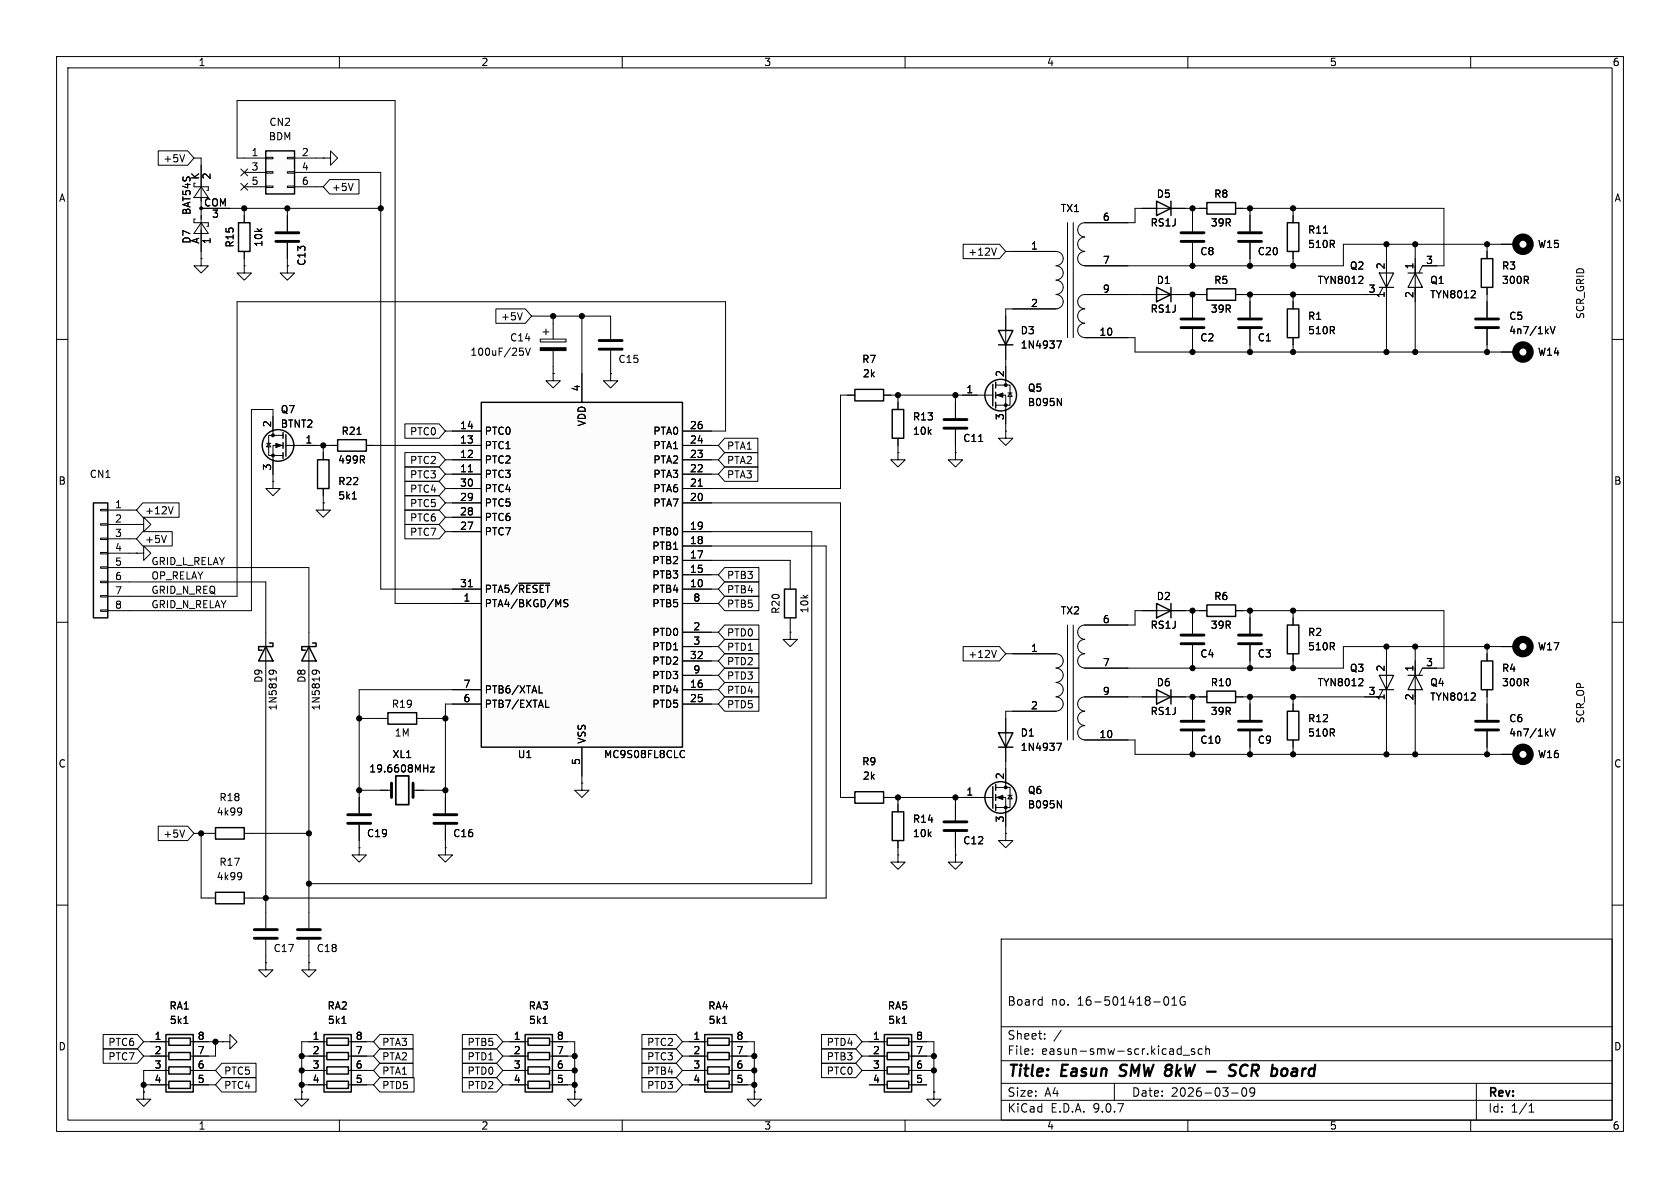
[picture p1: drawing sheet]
<svg xmlns="http://www.w3.org/2000/svg" width="297mm" height="210mm" viewBox="0 0 297 210" stroke-linecap="round" stroke-linejoin="round" font-family="sans-serif">
<g fill="none" stroke="#000" stroke-width=".18">
<path d="M10 10h277v190h-277zM12 12h273v186h-273zM60 10v2M110 10v2M160 10v2M210 10v2M260 10v2M10 60h2M47.1 78.4h.8M47.5 78.4l.4 .6h-.8zM48.3 73.7v3.3M50 77h-2.5v3.5h2.5"/>
<path d="M50 78.7h-1.7v5.1M50.5 78.7h5.4M285 60h2M10 110h2M285 110h2M10 160h2M177 166h108v32h-108zM184.1 176.7l.1 .1M184.2 176.2v1.5M184.2 177.6l-.1 .1M205.9 176.3l.2-.1a.81 .81 0 0 1 .6 .6 .81 .81 0 0 1-.3 .8l-.2 .1a.81 .81 0 0 1-.3-1.4zM207.2 177.7h.8"/>
<path d="M207.2 176.6l.4-.4v1.5M209.5 176.3a.74 .74 0 0 0-.9 .5 .74 .74 0 0 0 .5 .9l.4-.1v-.5h-.3M285 160h2M60 198v2M110 198v2M160 198v2M177 194.5h108M177 191.5h108M177 187.5h108M177 181.5h108M182.5 186.3v.1M182.5 185.5v.1"/>
<path d="M184.7 183.6v.1M184.7 182.8v.1M187.6 182.1l-1.3 2M197 191.5v3M208.7 185.4l.1 .1M208.8 184.9v1.5M208.8 186.3l-.1 .1M209.2 186.5h1.1M210 198v2M211.2 185.5l-.4-.1-.2 .2 .1 .2 .5 .2v.3h-.6M212.5 185.5l-.4-.1-.3 .3v.4l.2 .2h.5M213.2 185.5l.2-.1 .3 .1 .1 .9"/>
<path d="M213.2 184.9v1.5M217.7 193.2h1.2M219.7 192.4l.2-.1a.81 .81 0 0 1 .6 .6 .81 .81 0 0 1-.3 .8l-.2 .1a.81 .81 0 0 1-.3-1.4zM221.8 192.9l-.3 .3h-.3l-.2-.3 .1-.5 .4-.1 .2 .1a.99 .99 0 0 1-.3 1.4h-.3M260 198v2M261 191.5v6.5M270.3 196.6h.9M270.3 195.5l.4-.4v1.5"/>
</g>
<path d="M197.9 190.1l.3 .1M198.2 188.4l-.1 .2v.4M213.4 189.4h1.5M217.7 189.2l.4 .1a.49 .49 0 0 1 .3 .5 .49 .49 0 0 1-.4 .4h-.5M218.6 188.3a.85 .85 0 0 0-1.1 .1l-.1 .4 .1 .2M220 188.2a1.2 1.2 0 0 0-.5 1.9l.5 .1M227.5 189.1v.7" fill="none" stroke="#000" stroke-width=".4"/>
<g fill="none" stroke="#000" stroke-width=".25">
<path d="M50 76.5v1M50 78.2v1M50.5 76.8v3.8M50 80v1"/>
<circle cx="49.1" cy="78.7" r="2.79"/>
</g>
<g fill="#000" stroke="#000" stroke-width=".18">
<path d="M48.8 78.4l1 .3-1 .4z"/>
<circle cx="48.3" cy="77" r=".25"/>
<circle cx="48.3" cy="80.5" r=".25"/>
</g>
<path d="M85.1 71.1h35.5v61h-35.5z" fill="#fcfcfc"/>
<g fill="none" stroke="#000" stroke-width=".25">
<path d="M85.1 71.1h35.5v61h-35.5zM213.4 106.9h5v2.1h-5zM227.6 110.5h2v5.1h-2zM175.5 139.1v3.8M176 138.7v1M213.4 122.2h5v2h-5zM176 140.5v1M176 142.2v1.1"/>
<circle cx="176.9" cy="141" r="2.79"/>
</g>
<g fill="none" stroke="#000" stroke-width=".18">
<path d="M240.8 48.9l.1 .2v.3l-.7 .7h.7M244.5 50.8l-.7 1.3h-2.5M245.1 45.7v7.6M262.9 53.3v2.8M262.9 58.2v2.8M274.1 57.7l.4 1.3 .4-1.3M80 76.2h5.1M80 78.7h5.1M97.8 66v1.3h1.3l-1.3 1.3-1.3-1.3h1.3M97.8 66h.1M102.9 66v5.1M107.9 66v1.3h1.3l-1.3 1.3-1.2-1.3h1.2"/>
<path d="M107.9 66h.1M120.6 76.2h5.1M120.6 78.7h5.1M265.4 62.2h2.6M48.3 85.1v1.3h1.2l-1.2 1.2-1.3-1.2h1.3M48.3 85.1h.1M80 81.3h5.1M80 83.8h5.1M80 86.4h5.1M80 88.9h5.1M80 91.4h5.1M80 94h5.1"/>
<path d="M82.8 83.4h.7M120.6 81.3h5.1M120.6 83.8h5.1M120.6 86.4h5.1M120.6 88.9h5.1M120.6 94h5.1M120.6 96.5h5.1M120.6 99.1h5.1M123.4 85.9h.8M80 104.1h5.1M80 106.7h5.1M82.8 103.7h.7"/>
<path d="M91.7 103.1h5.5M100.4 106.1l-.5-.1-.2 .1v.4l.6 .2 .1 .3-.2 .3-.5-.1M120.6 104.1h5.1M120.6 106.7h5.1M120.6 101.6h5.1M120.6 111.8h5.1M120.6 114.3h5.1M120.6 116.8h5.1M120.6 119.4h5.1M212.1 108h1.3M218.4 108h1.3M221 109.2v2.8"/>
<path d="M221 114v2.8M228.6 109.2v1.3M228.6 115.6v1.2M80 121.9h5.1M80 124.5h5.1M95.3 122.5h.6M96.5 125h.6M102.9 132.1v5.1M120.6 132.7l.4 .1M120.6 121.9h5.1M120.6 124.5h5.1M121 133.8l-.4 .1"/>
<path d="M176 139.2h2.6v3.5h-2.6M177.8 135.9v3.3M212.1 123.2h1.3M218.4 123.2h1.3M221 124.5v2.8M221 129.3v2.8M170.2 141h5.3M176 141h1.8v5.1M177.8 147.3v1.3h1.3l-1.3 1.3-1.3-1.3h1.3M177.8 147.3h.1M178.2 140.6h.7M178.6 140.6l.3 .6h-.7z"/>
<path d="M186.9 141.5l.7 1.3v-1.3M54.6 161.3v2.8M54.6 166.1v2.8"/>
</g>
<path d="M260.9 56.4h4M260.9 57.9h4M218.9 112.3h4.1M218.9 113.8h4.1M218.9 127.5h4.1M218.9 129h4.1M52.6 164.3h4M52.6 165.9h4" fill="none" stroke="#000" stroke-width=".51"/>
<circle cx="269.2" cy="62.2" r="1.27" fill="none" stroke="#000" stroke-width="1.3"/>
<path d="M243.8 48.3h2.6l-1.3 2.5zM243.8 50.8h2.6" fill="none" stroke="#000" stroke-width=".2"/>
<g fill="#000" stroke="#000" stroke-width=".18">
<path d="M176.3 141l1-.4v.8z"/>
<circle cx="177.8" cy="139.2" r=".25"/>
<circle cx="177.8" cy="142.7" r=".25"/>
</g>
<path d="M29.3 182.9h4.9v10.1h-4.9z" fill="#fcfcfc"/>
<g fill="none" stroke="#000" stroke-width=".25">
<path d="M204.5 35.6l2.5 1.2-2.5 1.3zM207 35.6v2.5M176.5 58.4h2.6l-1.3 2.6zM204.5 50.8l2.5 1.3-2.5 1.2zM207 50.8v2.5M261.9 45.7h2v5.1h-2zM151.1 68.8h5.1v2.1h-5.1zM157.7 72.4h2.1v5.1h-2.1zM175.5 67.9v3.9M176 67.6v1M176 69.3v1.1M176 71.1v1"/>
<path d="M176.5 61h2.6M47 114.3l1.3 2.5h-2.6zM47.6 113.7h.7v.6h-2.6v.6h.7M54.6 114.3l1.3 2.5h-2.6zM55.2 113.7h.7v.6h-2.6v.6h.7M261.9 116.8h2v5.1h-2zM29.3 182.9h4.9v10.1h-4.9zM29.8 183.5h3.9v1.3h-3.9zM29.8 186.1h3.9v1.2h-3.9zM29.8 188.6h3.9v1.3h-3.9zM29.8 191.1h3.9v1.3h-3.9z"/>
<circle cx="176.9" cy="69.8" r="2.79"/>
</g>
<g fill="none" stroke="#000" stroke-width=".18">
<path d="M188.7 39.4v20.3M189.7 39.4v20.3M199.4 39.4h-7.6a1.25 1.25 0 0 0-1.3 1.2 1.25 1.25 0 0 0 1.3 1.3 1.27 1.27 0 0 0-1.3 1.3 1.27 1.27 0 0 0 1.3 1.2M201.9 36.8h7.6M210.8 38.1v2.8M177.8 55.9v7.6M179.1 44.5h7.6a1.26 1.26 0 0 1 1.3 1.2 1.26 1.26 0 0 1-1.3 1.3 1.27 1.27 0 0 1 1.3 1.2 1.27 1.27 0 0 1-1.3 1.3M179.1 54.6h7.6M186.7 49.5a1.26 1.26 0 0 1 1.3 1.3 1.26 1.26 0 0 1-1.3 1.3 1.27 1.27 0 0 1 1.3 1.2 1.27 1.27 0 0 1-1.3 1.3M191.8 44.5a1.25 1.25 0 0 0-1.3 1.2 1.25 1.25 0 0 0 1.3 1.3h7.6M191.8 54.6a1.25 1.25 0 0 0-1.3 1.3 1.25 1.25 0 0 0 1.3 1.2 1.27 1.27 0 0 0-1.3 1.3 1.27 1.27 0 0 0 1.3 1.3M191.8 59.7h7.6"/>
<path d="M199.4 52.1h-7.6a1.25 1.25 0 0 0-1.3 1.2 1.25 1.25 0 0 0 1.3 1.3M201.9 52.1h7.6M210.8 42.9v2.8M210.8 53.3v2.8M210.8 58.2v2.8M250.2 45.7v7.6M254 47h-2.5l-.7 1.3M260.7 51.4l.1 .2v.3l-.8 .7h.8M262.9 44.5v1.2M262.9 50.8v1.3M265.4 43.2h2.6M149.9 69.9h1.2"/>
<path d="M156.2 69.9h1.3M158.7 71.1v1.3M158.7 77.5v1.2M168.9 71.1v2.8M168.9 75.9v2.8M170.2 69.9h5.3M173 78h.7M176 68.1h2.6v3.5h-2.6M176 69.9h1.8v5M177.8 76.2v1.3h1.3l-1.3 1.2-1.3-1.2h1.3M177.8 76.2h.1M177.8 64.8v3.3"/>
<path d="M178.2 69.5h.7M178.6 69.5l.3 .6h-.7zM186.8 60.3h.8l-.5 1.2M186.9 70.4l.7 1.3v-1.3M24.1 97.8h1.3v-1.3l1.3 1.3-1.3 1.3v-1.3M24.1 97.8h.1M158.7 80v1.3h1.3l-1.3 1.3-1.2-1.3h1.2M158.7 80h.1M168.9 80v1.3h1.3l-1.3 1.3-1.3-1.3h1.3M168.9 80h.1M47 111.8v7.6M47.6 119.1v-.4l.1-.2a.84 .84 0 0 1 1.1 .3v.3"/>
<path d="M48.1 118.5l.3 .2-.1 .4M54.6 111.8v7.6M55.2 119.1v-.4l.1-.2a.84 .84 0 0 1 1.2 .3v.3M55.7 118.5l.3 .2-.1 .4M250.2 116.8v7.7M254 118.1h-2.5l-.7 1.3M262.9 115.6v1.2M265.4 114.3h2.6M102.9 138.4v1.3h1.2l-1.2 1.3-1.3-1.3h1.3M102.9 138.4h.1M260.7 122.6l.1 .1v.3l-.8 .8h.8M262.9 121.9v1.3"/>
<path d="M262.9 124.5v2.8M262.9 129.3v2.8M265.4 133.4h2.6M274.1 128.8l.4 1.3 .4-1.3M78.7 149.9v1.2h1.3l-1.3 1.3-1.2-1.3h1.2M78.7 149.9h.1M78.7 141v2.8M78.7 145.8v2.8M168.9 142.2v2.8M168.9 147.1v2.8M47 161.3v2.8M47 166.1v2.8"/>
<path d="M25.4 193v1.3h1.3l-1.3 1.3-1.3-1.3h1.3M25.4 193h.1M26.7 184.2h3.1M26.7 186.7h3.1M26.7 189.2h3.1M26.7 191.8h3.1M32.5 180.9h.7M33.7 184.2h3.1M33.7 186.7h3.1M33.7 189.2h3.1M33.7 191.8h3.1M101.6 193v1.3h-1.3l1.3 1.3 1.3-1.3h-1.3"/>
<path d="M101.6 193h.1"/>
</g>
<g fill="none" stroke="#000" stroke-width=".51">
<path d="M208.8 41.1h4.1M208.8 42.7h4.1M208.8 56.4h4.1M208.8 57.9h4.1M166.9 74.2h4M166.9 75.7h4M260.9 127.5h4M260.9 129h4M76.7 144h4.1M76.7 145.5h4.1M166.9 145.3h4M166.9 146.8h4"/>
<path d="M45 164.3h4M45 165.9h4"/>
</g>
<path d="M248.9 48.3h2.6M250.2 48.3l1.3 2.5h-2.6zM248.9 119.4h2.6M250.2 119.4l1.3 2.5h-2.6z" fill="none" stroke="#000" stroke-width=".2"/>
<g fill="none" stroke="#000" stroke-width="1.3">
<circle cx="269.2" cy="43.2" r="1.27"/>
<circle cx="269.2" cy="114.3" r="1.27"/>
<circle cx="269.2" cy="133.3" r="1.27"/>
</g>
<g fill="#000" stroke="#000" stroke-width=".18">
<path d="M176.3 69.9l1-.4v.7z"/>
<circle cx="177.8" cy="68.1" r=".25"/>
<circle cx="177.8" cy="71.6" r=".25"/>
</g>
<path d="M92.8 182.9h4.9v10.1h-4.9z" fill="#fcfcfc"/>
<path d="M227.6 39.4h2v5.1h-2zM227.6 54.6h2v5.1h-2zM151.1 140h5.1v2h-5.1zM92.8 182.9h4.9v10.1h-4.9zM93.3 183.5h3.9v1.3h-3.9zM93.3 186.1h3.9v1.2h-3.9zM93.3 188.6h3.9v1.3h-3.9zM93.3 191.1h3.9v1.3h-3.9z" fill="none" stroke="#000" stroke-width=".25"/>
<g fill="none" stroke="#000" stroke-width=".18">
<path d="M221 38.1v2.8M228.6 38.1v1.3M221 42.9v2.8M228.6 44.5v1.2M228.6 53.3v1.3M228.6 59.7v1.3M234 41.2h.7M24.1 92.7h1.3v-1.3l1.3 1.3-1.3 1.3v-1.3M24.1 92.7h.1M67.3 139.7h1.9M73 139.7h1.9M76.1 135.6h.7l-.7 .9h.7"/>
<path d="M149.9 141h1.2M156.2 141h1.3M158.7 151.1v1.3h1.3l-1.3 1.3-1.2-1.3h1.2M158.7 151.1h.1M168.9 151.1v1.3h1.3l-1.3 1.3-1.3-1.3h1.3M168.9 151.1h.1M90.2 184.2h3.1M90.2 186.7h3.1M90.2 189.2h3.1M90.2 191.8h3.1M96 180.9h.7M97.2 184.2h3.1"/>
<path d="M97.2 186.7h3.1M97.2 189.2h3.1M97.2 191.8h3.1"/>
</g>
<path d="M218.9 41.1h4.1M218.9 42.7h4.1M69.2 138.4v2.6M73 138.4v2.6" fill="none" stroke="#000" stroke-width=".51"/>
<path d="M70 137.2h2.3v5h-2.3z" fill="none" stroke="#000" stroke-width=".3"/>
<path d="M16.5 88.9h2.5v20.3h-2.5z" fill="#fcfcfc"/>
<path d="M213.4 51.1h5v2h-5zM16.5 88.9h2.5v20.3h-2.5zM138.7 104.1h2v5.1h-2zM68.6 126h5.1v2h-5.1zM227.6 125.7h2v5.1h-2zM38.1 146.3h5.1v2h-5.1zM38.1 157.7h5.1v2.1h-5.1zM157.7 143.5h2.1v5.1h-2.1z" fill="none" stroke="#000" stroke-width=".25"/>
<g fill="none" stroke="#000" stroke-width=".18">
<path d="M50.8 47v1.3h1.3l-1.3 1.2-1.3-1.2h1.3M50.8 47h.1M95.5 59.9h4.6v.6h-4.6zM96 58.7h1M96.5 58.2v1M97.8 57.2v2.7M107.9 57.2v2.7M212.1 52.1h1.3M218.4 52.1h1.3M221 53.3v2.8M221 58.2v2.8M91.9 61.5h.6"/>
<path d="M92.3 62l.2 .3v.3l-.2 .2M92.9 61.5l.4 1.3 .4-1.3M97.8 62v2.8M107.9 62v2.8M17.8 90h1.2v.3h-1.2zM17.8 92.6h1.2v.2h-1.2zM17.8 95.1h1.2v.3h-1.2zM17.8 97.7h1.2v.2h-1.2zM19 90.2h3.9M19 92.7h3.9M19 95.3h3.9M19 97.8h3.9"/>
<path d="M17.8 100.2h1.2v.3h-1.2zM17.8 102.7h1.2v.3h-1.2zM17.8 105.3h1.2v.2h-1.2zM17.8 107.8h1.2v.3h-1.2zM19 100.3h3.9M19 102.9h3.9M19 105.4h3.9M19 108h3.9M139.7 111.8v1.2h1.3l-1.3 1.3-1.3-1.3h1.3M139.7 111.8h.1M139.7 102.9v1.2M139.7 109.2v1.3"/>
<path d="M245.1 116.8v7.7M67.3 127h1.3M73.7 127h1.2M228.6 124.5v1.2M228.6 130.8v1.3M240.8 120l.1 .2v.3l-.7 .7h.7M244.5 121.9l-.7 1.3h-2.5M36.8 147.3h1.3M36.8 158.8h1.3M42.5 142.8l.2 .1a1.07 1.07 0 0 1-.2 1.1M42.5 154.2l.2 .2a1.07 1.07 0 0 1-.2 1M42.7 143.4l-.2 .2"/>
<path d="M42.7 154.8l-.2 .2M43.2 147.3h1.2M43.2 158.8h1.2M63.5 149.9v1.2h1.3l-1.3 1.3-1.3-1.3h1.3M63.5 149.9h.1M63.5 141v2.8M63.5 145.8v2.8M158.7 142.2v1.3M158.7 148.6v1.3M47 170.2v1.3h1.3l-1.3 1.2-1.3-1.2h1.3M47 170.2h.1M54.6 170.2v1.3h1.3l-1.3 1.2-1.3-1.2h1.3"/>
<path d="M54.6 170.2h.1"/>
</g>
<path d="M95.5 61.5h4.6v.5h-4.6z" fill="#000" stroke="#000" stroke-width=".18"/>
<path d="M218.9 56.4h4.1M218.9 57.9h4.1M105.9 60.2h4.1M105.9 61.7h4.1M61.5 144h4M61.5 145.5h4" fill="none" stroke="#000" stroke-width=".51"/>
<path d="M243.8 119.4h2.6l-1.3 2.5zM243.8 121.9h2.6" fill="none" stroke="#000" stroke-width=".2"/>
<path d="M57.3 182.9h4.8v10.1h-4.8z" fill="#fcfcfc"/>
<path d="M57.3 182.9h4.8v10.1h-4.8zM57.8 183.5h3.8v1.3h-3.8zM57.8 186.1h3.8v1.2h-3.8zM57.8 188.6h3.8v1.3h-3.8zM57.8 191.1h3.8v1.3h-3.8z" fill="none" stroke="#000" stroke-width=".25"/>
<g fill="none" stroke="#000" stroke-width=".18">
<path d="M34.3 33h2.5v.7h-.2M34.3 32.4h.2M34.5 38.7h-.2v.7h2.5v.6h-.2M35.6 39.4l1.2 1.9h-2.5zM35.6 33l1.2 1.9h-2.5zM35.6 29.2v15.3M35.6 36.8h5M35.6 45.7v1.3h1.2l-1.2 1.3-1.3-1.3h1.3M35.6 45.7h.1M39.4 184.2h1.2v-1.3l1.3 1.3-1.3 1.2v-1.2M39.4 184.2h.1M53.3 193v1.3h1.3l-1.3 1.3-1.2-1.3h1.2"/>
<path d="M53.3 193h.1M54.6 184.2h3.2M54.6 186.7h3.2M54.6 189.2h3.2M54.6 191.8h3.2M60.4 180.9h.8M61.6 184.2h3.2M61.6 186.7h3.2M61.6 189.2h3.2M61.6 191.8h3.2"/>
</g>
<circle cx="35.6" cy="36.8" r=".25" fill="#000" stroke="#000" stroke-width=".18"/>
<path d="M47 26.7h5.1v7.6h-5.1z" fill="#fcfcfc"/>
<path d="M42.2 39.4h2v5.1h-2zM47 26.7h5.1v7.6h-5.1zM59.7 77.7h5.1v2.1h-5.1zM56.1 81.3h2.1v5.1h-2.1z" fill="none" stroke="#000" stroke-width=".25"/>
<g fill="none" stroke="#000" stroke-width=".18">
<path d="M43.2 27.9h3.8M43.2 30.5h3.8M43.2 33h3.8M43.2 38.1v1.3M47 27.8h1.3v.3h-1.3zM47 30.4h1.3v.2h-1.3zM47 32.9h1.3v.2h-1.3zM50.8 27.8h1.3v.3h-1.3zM50.8 30.4h1.3v.2h-1.3zM50.8 32.9h1.3v.2h-1.3zM50.8 38.1v2.8M52.1 27.9h3.8"/>
<path d="M52.1 30.5h3.8M52.1 33h3.8M57.1 27.9h1.3v-1.2l1.3 1.2-1.3 1.3v-1.3M57.1 27.9h.1M43.2 47v1.3h1.2l-1.2 1.2-1.3-1.2h1.3M43.2 47h.1M43.2 44.5v1.2M50.8 42.9v2.8M58.4 78.7h1.3M63.1 76.8h.7M64.8 78.7h1.2M57.1 88.9v1.3h1.3l-1.3 1.2-1.2-1.2h1.2"/>
<path d="M57.1 88.9h.1M57.1 80v1.3M57.1 86.4v1.2M62.3 88.2h.7"/>
</g>
<path d="M48.8 41.1h4M48.8 42.7h4" fill="none" stroke="#000" stroke-width=".51"/>
<path d="M124.6 182.9h4.8v10.1h-4.8z" fill="#fcfcfc"/>
<path d="M124.6 182.9h4.8v10.1h-4.8zM125.1 183.5h3.8v1.3h-3.8zM125.1 186.1h3.8v1.2h-3.8zM125.1 188.6h3.8v1.3h-3.8zM125.1 191.1h3.8v1.3h-3.8z" fill="none" stroke="#000" stroke-width=".25"/>
<path d="M121.9 184.2h3.2M121.9 186.7h3.2M121.9 189.2h3.2M121.9 191.8h3.2M127.8 180.9h.7M128.9 184.2h3.2M128.9 186.7h3.2M128.9 189.2h3.2M128.9 191.8h3.2M133.3 193v1.3h-1.2l1.2 1.3 1.3-1.3h-1.3M133.3 193h.1" fill="none" stroke="#000" stroke-width=".18"/>
<path d="M156.3 182.9h4.9v10.1h-4.9z" fill="#fcfcfc"/>
<path d="M213.4 35.8h5v2h-5zM204.5 106.7l2.5 1.3-2.5 1.2zM207 106.7v2.5M176.5 129.5h2.6l-1.3 2.6zM176.5 132.1h2.6M204.5 121.9l2.5 1.3-2.5 1.3zM207 121.9v2.6M156.3 182.9h4.9v10.1h-4.9zM156.8 183.5h3.9v1.3h-3.9zM156.8 186.1h3.9v1.2h-3.9zM156.8 188.6h3.9v1.3h-3.9zM156.8 191.1h3.9v1.3h-3.9z" fill="none" stroke="#000" stroke-width=".25"/>
<g fill="none" stroke="#000" stroke-width=".18">
<path d="M28 26.7h5.2l1.1 1.2-1.1 1.3h-5.2zM32.6 27.3l-.4 1.3M34.3 27.9h1.3v5.1M35.6 36.8h31.7M42.6 32.4l1.2 1.2M42.6 29.9l1.2 1.2M43.2 27.9h-1.3v-10.1h27.9v88.9h15.3M43.2 36.8v2.6M43.8 32.4l-1.2 1.2M43.8 29.9l-1.2 1.2M50.8 36.8v4.1M55.9 30.5h11.4v73.6h17.8"/>
<path d="M55.9 27.9h1.2M55.9 33h1.2M58.3 31.7h5.2v2.6h-5.2l-1.2-1.3zM62.4 32.4l-.4 1.3M204.5 36.8h-3.8v2.6h-8.9M207 36.8h6.4M210.8 36.8v4.1M218.4 36.8h36.9v10.2h-3.8M221 36.8v4.1M228.6 36.8v2.6M35.6 40.6v5.1M43.2 44.5v2.5"/>
<path d="M50.8 47h.1M50.8 42.9v4.1M87.7 54.6h5.2l1.1 1.3-1.1 1.3h-5.2zM92.3 55.3l-.4 1.3M94 55.9h13.9v1.3M97.8 55.9v1.3M102.9 55.9v15.2M170.3 43.2h6.4l1.1 1.3-1.1 1.2h-6.4zM176.1 43.9l-.4 1.2M177.8 44.5h8.9M186.7 54.6h-8.9v3.8M191.8 59.7h8.9v2.5h67.3"/>
<path d="M191.8 52.1h12.7M207 52.1h6.4M210.8 42.9v4.1M210.8 52.1v4M210.8 58.2v4M218.4 52.1h25.4M221 42.9v4.1M221 52.1v4M221 58.2v4M228.6 44.5v2.5M228.6 52.1v2.5M228.6 59.7v2.5"/>
<path d="M234 41.2h.7M240.8 48.9l.1 .2v.3l-.7 .7h.7M245.1 43.2v5.1M245.1 50.8v11.4M250.2 43.2v5.1M250.2 50.8v11.4M260.7 51.4l.1 .2v.3l-.8 .7h.8M262.9 43.2v2.5M262.9 50.8v5.3M262.9 58.2v4M268 43.2h-30.5v3.8h-45.7M274.1 57.7l.4 1.3 .4-1.3"/>
<path d="M48.3 76.2v-3.8h-3.9v35.6h-21.5M53.3 78.7h6.4M57.1 78.7v2.6M63.1 76.8h.7M64.8 78.7h20.3M71.6 74.9h6l1.1 1.3-1.1 1.3h-6zM78.7 76.2h6.4M97.8 66h.1M97.8 64.8v1.2M107.9 66h.1M107.9 64.8v1.2M120.6 76.2h7.7v-22.9h-86.4v52.1h-19"/>
<path d="M120.6 78.7h6.4M128.1 77.5h5.9v2.5h-5.9l-1.1-1.3zM151.1 69.9h-2.5v16.5h-28M156.2 69.9h16.5M158.7 69.9v2.5M158.7 77.5v2.5M168.9 69.9v4M168.9 75.9v4.1M173 78h.7M177.8 61v6.3M177.8 72.4v3.8M186.8 60.3h.8l-.5 1.2"/>
<path d="M186.9 70.4l.7 1.3v-1.3M22.9 95.3h1.2M22.9 97.8h1.2M22.9 90.2h1.2M22.9 92.7h1.2M25.2 94h5.2v2.5h-5.2l-1.1-1.2zM25.2 88.9h6.5v2.5h-6.5l-1.1-1.2zM29.4 94.7l-.4 1.2M30.6 89.6l-.4 1.2M48.3 81.3v3.8M57.1 88.9h.1M57.1 86.4v2.5"/>
<path d="M62.3 88.2h.7M71.6 80h6l1.1 1.3-1.1 1.3h-6zM71.6 92.7h6l1.1 1.3-1.1 1.3h-6zM71.6 90.2h6l1.1 1.2-1.1 1.3h-6zM71.6 82.5h6l1.1 1.3-1.1 1.3h-6zM71.6 87.6h6l1.1 1.3-1.1 1.3h-6zM71.6 85.1h6l1.1 1.3-1.1 1.2h-6zM78.7 91.4h6.4M78.7 81.3h6.4M78.7 83.8h6.4M78.7 88.9h6.4M78.7 86.4h6.4"/>
<path d="M78.7 94h6.4M82.8 83.4h.7M120.6 81.3h6.4M120.6 83.8h6.4M120.6 88.9h28v52.1h2.5M120.6 94h22.9v62.2h-88.9M120.6 96.5h25.4v62.3h-101.6M120.6 99.1h19.1v3.8M123.4 85.9h.8M128.1 82.5h5.9v2.6h-5.9l-1.1-1.3zM128.1 80h5.9v2.6h-5.9l-1.1-1.3zM22.9 100.3h31.7v11.5"/>
<path d="M22.9 102.9h24.1v8.9M47 119.4v41.9M54.6 119.4v41.9M82.8 103.7h.7M91.7 103.1h5.5M100.4 106.1l-.5-.1-.2 .1v.4l.6 .2 .1 .3-.2 .3-.5-.1M120.6 104.1h6.4M120.6 106.7h6.4M120.6 114.3h6.4M120.6 101.6h6.4M120.6 111.8h6.4M120.6 116.8h6.4"/>
<path d="M120.6 119.4h6.4M128.1 115.6h6.1v2.5h-6.1l-1.1-1.3zM128.1 113h6.1v2.6h-6.1l-1.1-1.3zM128.1 118.1h6.1v2.6h-6.1l-1.1-1.3zM128.1 110.5h6.1v2.5h-6.1l-1.1-1.2zM128.1 100.3h6.1v2.6h-6.1l-1.1-1.3zM128.1 102.9h6.1v2.5h-6.1l-1.1-1.3zM128.1 105.4h6.1v2.6h-6.1l-1.1-1.3zM139.7 110.5v1.3M170.3 114.3h6.4l1.1 1.3-1.1 1.2h-6.4zM176.1 115l-.4 1.2M177.8 115.6h8.9a1.26 1.26 0 0 1 1.3 1.2 1.26 1.26 0 0 1-1.3 1.3 1.27 1.27 0 0 1 1.3 1.3 1.27 1.27 0 0 1-1.3 1.2"/>
<path d="M188.7 110.5v20.3M189.7 110.5v20.3M191.8 113a1.25 1.25 0 0 0-1.3 1.3 1.25 1.25 0 0 0 1.3 1.2M210.8 108v4M210.8 114v4.1M213.4 108h-12.7v2.5h-8.9a1.25 1.25 0 0 0-1.3 1.2 1.25 1.25 0 0 0 1.3 1.3M218.4 108h36.9v10.1h-3.8M221 108v4M221 114v4.1M228.6 108v2.5M228.6 115.6v2.5M245.1 114.3v5.1"/>
<path d="M250.2 114.3v5.1M262.9 114.3v2.5M268 114.3h-30.5v3.8h-45.7a1.25 1.25 0 0 1-1.3-1.3 1.25 1.25 0 0 1 1.3-1.2M63.5 139.7h5.1M63.5 127h3.8M73.7 139.7h5M74.9 127h3.8M76.1 135.6h.7l-.7 .9h.7M85.1 124.5h-6.4v19.3M85.1 121.9h-21.6v21.9M95.3 122.5h.6M96.5 125h.6"/>
<path d="M102.9 132.1v6.3M120.6 132.7l.4 .1M120.6 124.5h6.4M120.6 121.9h6.4M121 133.8l-.4 .1M128.1 123.2h6.1v2.5h-6.1l-1.1-1.2zM128.1 120.6h6.1v2.6h-6.1l-1.1-1.3zM186.7 120.7a1.26 1.26 0 0 1 1.3 1.2 1.26 1.26 0 0 1-1.3 1.3 1.27 1.27 0 0 1 1.3 1.2 1.27 1.27 0 0 1-1.3 1.3M186.7 125.7h-8.9v12.7M186.8 131.4h.8l-.5 1.3M191.8 125.7a1.25 1.25 0 0 0-1.3 1.3 1.25 1.25 0 0 0 1.3 1.2 1.27 1.27 0 0 0-1.3 1.3 1.27 1.27 0 0 0 1.3 1.3M191.8 130.8h8.9v2.6h67.3"/>
<path d="M210.8 123.2v4.1M210.8 129.3v4.1M213.4 123.2h-21.6a1.25 1.25 0 0 0-1.3 1.2 1.25 1.25 0 0 0 1.3 1.3M218.4 123.2h25.4M221 123.2v4.1M221 129.3v4.1M228.6 123.2v2.5M228.6 130.8v2.6M240.8 120l.1 .2v.3l-.7 .7h.7M245.1 121.9v11.5M250.2 121.9v11.5M260.7 122.6l.1 .1v.3l-.8 .8h.8"/>
<path d="M262.9 121.9v5.4M262.9 129.3v4.1M274.1 128.8l.4 1.3 .4-1.3M28 146h5.2l1.1 1.3-1.1 1.3h-5.2zM32.6 146.7l-.4 1.3M34.3 147.3h2.5M35.6 147.3v11.5h1.2M44.4 147.3h10.2M63.5 145.8v4.1M78.7 145.8v4.1M156.2 141h16.5M158.7 141v2.5"/>
<path d="M158.7 148.6v2.5M168.9 141v4M168.9 147.1v4M177.8 143.5v3.8M186.9 141.5l.7 1.3v-1.3M47 168.9v1.3M54.6 168.9v1.3M18.2 182.9h6.1l1.1 1.3-1.1 1.2h-6.1zM18.2 185.4h6.1l1.1 1.3-1.1 1.3h-6.1zM25.4 193h.1M25.4 184.2h3.8M25.4 186.7h3.8"/>
<path d="M25.4 191.8h3.8M29.2 189.2h-3.8v3.8M32.5 180.9h.7M34.3 184.2h5.1M34.3 189.2h3.8M34.3 191.8h3.8M38.1 184.2v2.5h-3.8M39.2 190.5h6.1v2.5h-6.1l-1.1-1.2zM39.2 188h6.1v2.5h-6.1l-1.1-1.3zM53.3 193h.1M53.3 186.7h3.8M53.3 189.2h3.8"/>
<path d="M53.3 191.8h3.8M57.1 184.2h-3.8v8.8M60.4 180.9h.8M62.2 184.2h3.8M62.2 186.7h3.8M62.2 189.2h3.8M62.2 191.8h3.8M67.2 182.9h5.8v2.5h-5.8l-1.2-1.2zM67.2 188h5.8v2.5h-5.8l-1.2-1.3zM67.2 190.5h6v2.5h-6l-1.2-1.2zM67.2 185.4h5.8v2.6h-5.8l-1.2-1.3zM81.7 182.9h6.1l1.1 1.3-1.1 1.2h-6.1z"/>
<path d="M81.7 188h6.1l1.1 1.2-1.1 1.3h-6.1zM81.7 185.4h6.1l1.1 1.3-1.1 1.3h-6.1zM81.7 190.5h6.1l1.1 1.3-1.1 1.2h-6.1zM88.9 184.2h3.8M88.9 186.7h3.8M88.9 189.2h3.8M88.9 191.8h3.8M96 180.9h.7M97.8 184.2h3.8v8.8M97.8 186.7h3.8M97.8 189.2h3.8M97.8 191.8h3.8"/>
<path d="M101.6 193h.1M113.5 188h6l1.1 1.2-1.1 1.3h-6zM113.5 185.4h6l1.1 1.3-1.1 1.3h-6zM113.5 182.9h6l1.1 1.3-1.1 1.2h-6zM113.5 190.5h6l1.1 1.3-1.1 1.2h-6zM120.6 184.2h3.9M120.6 186.7h3.9M120.6 189.2h3.9M120.6 191.8h3.9M127.8 180.9h.7M129.5 184.2h3.8v8.8M129.5 186.7h3.8"/>
<path d="M129.5 189.2h3.8M129.5 191.8h3.8M133.3 193h.1M145.2 188h6.1l1.1 1.2-1.1 1.3h-6.1zM145.2 185.4h6.1l1.1 1.3-1.1 1.3h-6.1zM145.2 182.9h6.1l1.1 1.3-1.1 1.2h-6.1zM152.4 184.2h4.4M152.4 186.7h4.4M152.4 189.2h4.4M153.7 191.8h3.1M159.5 180.9h.7M160.7 184.2h4.4v8.8"/>
<path d="M160.7 186.7h4.4M160.7 189.2h4.4M160.7 191.8h3.1M165.1 193v1.3h-1.3l1.3 1.3 1.3-1.3h-1.3M165.1 193h.1"/>
</g>
<path d="M208.8 112.3h4.1M208.8 113.8h4.1M208.8 127.5h4.1M208.8 129h4.1" fill="none" stroke="#000" stroke-width=".51"/>
<g fill="#000" stroke="#000" stroke-width=".18">
<circle cx="43.2" cy="36.8" r=".46"/>
<circle cx="50.8" cy="36.8" r=".46"/>
<circle cx="67.3" cy="36.8" r=".46"/>
<circle cx="210.8" cy="36.8" r=".46"/>
<circle cx="221" cy="36.8" r=".46"/>
<circle cx="228.6" cy="36.8" r=".46"/>
<circle cx="97.8" cy="55.9" r=".46"/>
<circle cx="102.9" cy="55.9" r=".46"/>
<circle cx="210.8" cy="47" r=".46"/>
<circle cx="210.8" cy="52.1" r=".46"/>
<circle cx="221" cy="47" r=".46"/>
<circle cx="221" cy="52.1" r=".46"/>
<circle cx="228.6" cy="52.1" r=".46"/>
<circle cx="228.6" cy="47" r=".46"/>
<circle cx="245.1" cy="43.2" r=".46"/>
<circle cx="250.2" cy="43.2" r=".46"/>
<circle cx="262.9" cy="43.2" r=".46"/>
<circle cx="57.1" cy="78.7" r=".46"/>
<circle cx="158.7" cy="69.9" r=".46"/>
<circle cx="168.9" cy="69.9" r=".46"/>
<circle cx="210.8" cy="62.2" r=".46"/>
<circle cx="221" cy="62.2" r=".46"/>
<circle cx="228.6" cy="62.2" r=".46"/>
<circle cx="245.1" cy="62.2" r=".46"/>
<circle cx="250.2" cy="62.2" r=".46"/>
<circle cx="262.9" cy="62.2" r=".46"/>
<circle cx="210.8" cy="118.1" r=".46"/>
<circle cx="210.8" cy="108" r=".46"/>
<circle cx="221" cy="118.1" r=".46"/>
<circle cx="221" cy="108" r=".46"/>
<circle cx="228.6" cy="118.1" r=".46"/>
<circle cx="228.6" cy="108" r=".46"/>
<circle cx="245.1" cy="114.3" r=".46"/>
<circle cx="250.2" cy="114.3" r=".46"/>
<circle cx="262.9" cy="114.3" r=".46"/>
<circle cx="63.5" cy="127" r=".46"/>
<circle cx="63.5" cy="139.7" r=".46"/>
<circle cx="78.7" cy="127" r=".46"/>
<circle cx="78.7" cy="139.7" r=".46"/>
<circle cx="210.8" cy="123.2" r=".46"/>
<circle cx="210.8" cy="133.4" r=".46"/>
<circle cx="221" cy="133.4" r=".46"/>
<circle cx="221" cy="123.2" r=".46"/>
<circle cx="228.6" cy="123.2" r=".46"/>
<circle cx="228.6" cy="133.4" r=".46"/>
<circle cx="245.1" cy="133.4" r=".46"/>
<circle cx="250.2" cy="133.4" r=".46"/>
<circle cx="262.9" cy="133.4" r=".46"/>
<circle cx="35.6" cy="147.3" r=".46"/>
<circle cx="47" cy="158.8" r=".46"/>
<circle cx="54.6" cy="147.3" r=".46"/>
<circle cx="54.6" cy="156.2" r=".46"/>
<circle cx="158.7" cy="141" r=".46"/>
<circle cx="168.9" cy="141" r=".46"/>
<circle cx="25.4" cy="191.8" r=".46"/>
<circle cx="38.1" cy="184.2" r=".46"/>
<circle cx="53.3" cy="191.8" r=".46"/>
<circle cx="53.3" cy="189.2" r=".46"/>
<circle cx="53.3" cy="186.7" r=".46"/>
<circle cx="101.6" cy="191.8" r=".46"/>
<circle cx="101.6" cy="189.2" r=".46"/>
<circle cx="101.6" cy="186.7" r=".46"/>
<circle cx="133.3" cy="191.8" r=".46"/>
<circle cx="133.3" cy="189.2" r=".46"/>
<circle cx="133.3" cy="186.7" r=".46"/>
<circle cx="165.1" cy="189.2" r=".46"/>
<circle cx="165.1" cy="186.7" r=".46"/>
</g>
<g font-size="2.8">
<text x="178" y="190.9">Title:</text>
<text x="187.7" y="190.9">Easun</text>
<text x="198.8" y="190.9">SMW 8kW</text>
<text x="215.8" y="190.9">-</text>
<text x="220.6" y="190.9">SCR</text>
<text x="228.8" y="190.9">board</text>
</g>
<g font-size="2.1">
<text x="178" y="178">Board</text>
<text x="185.8" y="178">no.</text>
<text x="190.5" y="178">16-501418-01G</text>
<text x="178" y="184">Sheet:</text>
<text x="178" y="186.7">File:</text>
<text x="184.1" y="186.7">easun-smw-scr.kicad_sch</text>
<text x="178" y="196.9">KiCad</text>
<text x="178" y="194.1">Size:</text>
<text x="184.7" y="194.1">A4</text>
<text x="185.7" y="196.9">E.D.A.</text>
<text x="193.3" y="196.9">9.0.7</text>
<text x="200" y="194.1">Date:</text>
<text x="207" y="194.1">2026-03-09</text>
<text x="263" y="194.3">Rev:</text>
<text x="263" y="196.9">Id:</text>
<text x="267.1" y="196.9">1/1</text>
</g>
<g font-size="1.8">
<text x="35" y="11.9">1</text>
<text x="85" y="11.9">2</text>
<text x="135" y="11.9">3</text>
<text x="185" y="11.9">4</text>
<text x="235" y="11.9">5</text>
<text x="285" y="11.9">6</text>
<text x="47.5" y="22.5">CN2</text>
<text x="28.8" y="28.9">+5V</text>
<text x="44.4" y="27.7">1</text>
<text x="47.4" y="25">BDM</text>
<text x="53.3" y="27.7">2</text>
<text x="10.3" y="35.9">A</text>
<text x="35.3" y="31.9" transform="rotate(-90 35.3 31.9)">K</text>
<text x="37.5" y="31.8" transform="rotate(-90 37.5 31.8)">2</text>
<text x="44.4" y="30.2">3</text>
<text x="44.4" y="32.8">5</text>
<text x="53.3" y="30.2">4</text>
<text x="53.3" y="32.8">6</text>
<text x="58.6" y="34">+5V</text>
<text x="204.4" y="35.2">D5</text>
<text x="214.6" y="35.2">R8</text>
<text x="285.3" y="35.9">A</text>
<text x="33.9" y="38.1" transform="rotate(-90 33.9 38.1)">BAT54S</text>
<text x="36" y="36.6">COM</text>
<text x="37.4" y="38.8">3</text>
<text x="187.4" y="37.7">TX1</text>
<text x="194.9" y="39.1">6</text>
<text x="203.3" y="40.2">RS1J</text>
<text x="214" y="40.2">39R</text>
<text x="231.1" y="41.5">R11</text>
<text x="33.9" y="43.2" transform="rotate(-90 33.9 43.2)">D7</text>
<text x="35.3" y="43.2" transform="rotate(-90 35.3 43.2)">A</text>
<text x="37.5" y="43.3" transform="rotate(-90 37.5 43.3)">1</text>
<text x="41.5" y="43.9" transform="rotate(-90 41.5 43.9)">R15</text>
<text x="46.6" y="43.7" transform="rotate(-90 46.6 43.7)">10k</text>
<text x="54.2" y="47.1" transform="rotate(-90 54.2 47.1)">C13</text>
<text x="171.1" y="45.4">+12V</text>
<text x="182.2" y="44.2">1</text>
<text x="194.9" y="46.7">7</text>
<text x="212.1" y="45.3">C8</text>
<text x="222.3" y="45.3">C20</text>
<text x="231.1" y="44">510R</text>
<text x="238.5" y="47.9">Q2</text>
<text x="244.9" y="47.7" transform="rotate(-90 244.9 47.7)">2</text>
<text x="249.9" y="47.7" transform="rotate(-90 249.9 47.7)">1</text>
<text x="252" y="46.7">3</text>
<text x="265.4" y="47.9">R3</text>
<text x="271.8" y="44">W15</text>
<text x="194.9" y="51.8">9</text>
<text x="204.4" y="50.4">D1</text>
<text x="214.6" y="50.4">R5</text>
<text x="232.9" y="50.4">TYN8012</text>
<text x="241.9" y="51.8">3</text>
<text x="244.9" y="52.8" transform="rotate(-90 244.9 52.8)">1</text>
<text x="249.9" y="52.8" transform="rotate(-90 249.9 52.8)">2</text>
<text x="252.7" y="52.9">TYN8012</text>
<text x="252.7" y="50.4">Q1</text>
<text x="265.4" y="50.4">300R</text>
<text x="88.5" y="56.8">+5V</text>
<text x="180.3" y="59.3">D3</text>
<text x="182.2" y="54.4">2</text>
<text x="194.3" y="59.4">10</text>
<text x="203.3" y="55.5">RS1J</text>
<text x="214" y="55.5">39R</text>
<text x="231.1" y="56.7">R1</text>
<text x="231.1" y="59.3">510R</text>
<text x="266.7" y="56.7">C5</text>
<text x="266.7" y="59.3">4n7/1kV</text>
<text x="280.3" y="56.5" transform="rotate(-90 280.3 56.5)">SCR_GRID</text>
<text x="83.1" y="63.1">100uF/25V</text>
<text x="90.1" y="60.6">C14</text>
<text x="109.2" y="64.4">C15</text>
<text x="152.3" y="64.4">R7</text>
<text x="180.3" y="61.8">1N4937</text>
<text x="212.1" y="60.6">C2</text>
<text x="222.3" y="60.6">C1</text>
<text x="271.8" y="63.1">W14</text>
<text x="102.6" y="69.3" transform="rotate(-90 102.6 69.3)">4</text>
<text x="152.4" y="66.9">2k</text>
<text x="170.7" y="69.6">1</text>
<text x="177.5" y="66.7" transform="rotate(-90 177.5 66.7)">2</text>
<text x="181.6" y="69.4">Q5</text>
<text x="181.6" y="72">B095N</text>
<text x="48" y="75.6" transform="rotate(-90 48 75.6)">2</text>
<text x="49.5" y="73.3">Q7</text>
<text x="49.5" y="75.8">BTNT2</text>
<text x="60.3" y="77.1">R21</text>
<text x="72.4" y="77.2">PTC0</text>
<text x="81.2" y="75.9">14</text>
<text x="85.6" y="77.1">PTC0</text>
<text x="103.7" y="75.5" transform="rotate(-90 103.7 75.5)">VDD</text>
<text x="115.4" y="77.1">PTA0</text>
<text x="121.9" y="75.9">26</text>
<text x="161.3" y="77.1">10k</text>
<text x="161.3" y="74.5">R13</text>
<text x="177.5" y="74.4" transform="rotate(-90 177.5 74.4)">3</text>
<text x="48" y="83.3" transform="rotate(-90 48 83.3)">3</text>
<text x="53.9" y="78.5">1</text>
<text x="59.7" y="82.1">499R</text>
<text x="72.4" y="82.2">PTC2</text>
<text x="81.2" y="78.5">13</text>
<text x="81.2" y="81">12</text>
<text x="81.2" y="83.6">11</text>
<text x="85.6" y="79.6">PTC1</text>
<text x="85.6" y="82.1">PTC2</text>
<text x="115.4" y="79.6">PTA1</text>
<text x="115.4" y="82.1">PTA2</text>
<text x="121.9" y="78.5">24</text>
<text x="121.9" y="81">23</text>
<text x="121.9" y="83.6">22</text>
<text x="128.4" y="79.7">PTA1</text>
<text x="128.4" y="82.2">PTA2</text>
<text x="170.2" y="78.3">C11</text>
<text x="10.3" y="85.9">B</text>
<text x="15.8" y="84.7">CN1</text>
<text x="20.2" y="89.9">1</text>
<text x="59.7" y="88.5">5k1</text>
<text x="59.7" y="86">R22</text>
<text x="72.4" y="84.8">PTC3</text>
<text x="72.4" y="89.9">PTC5</text>
<text x="72.4" y="87.3">PTC4</text>
<text x="81.2" y="86.1">30</text>
<text x="81.2" y="88.6">29</text>
<text x="85.6" y="84.7">PTC3</text>
<text x="85.6" y="87.2">PTC4</text>
<text x="85.6" y="89.8">PTC5</text>
<text x="115.4" y="84.7">PTA3</text>
<text x="115.4" y="87.2">PTA6</text>
<text x="115.4" y="89.8">PTA7</text>
<text x="121.9" y="86.1">21</text>
<text x="121.9" y="88.6">20</text>
<text x="128.4" y="84.8">PTA3</text>
<text x="285.3" y="85.9">B</text>
<text x="20.2" y="92.5">2</text>
<text x="20.2" y="95">3</text>
<text x="25.6" y="91.1">+12V</text>
<text x="72.4" y="94.9">PTC7</text>
<text x="72.4" y="92.4">PTC6</text>
<text x="81.2" y="91.2">28</text>
<text x="81.2" y="93.7">27</text>
<text x="85.6" y="92.3">PTC6</text>
<text x="85.6" y="94.8">PTC7</text>
<text x="115.2" y="94.8">PTB0</text>
<text x="121.9" y="93.7">19</text>
<text x="20.2" y="97.5">4</text>
<text x="20.2" y="100.1">5</text>
<text x="25.6" y="96.2">+5V</text>
<text x="26.7" y="100">GRID_L_RELAY</text>
<text x="115.2" y="97.4">PTB1</text>
<text x="115.2" y="99.9">PTB2</text>
<text x="121.9" y="96.3">18</text>
<text x="121.9" y="98.8">17</text>
<text x="121.9" y="101.3">15</text>
<text x="20.2" y="102.6">6</text>
<text x="20.2" y="105.2">7</text>
<text x="20.2" y="107.7">8</text>
<text x="26.7" y="107.6">GRID_N_RELAY</text>
<text x="26.7" y="105.1">GRID_N_REQ</text>
<text x="26.7" y="102.5">OP_RELAY</text>
<text x="81.2" y="103.9">31</text>
<text x="81.8" y="106.4">1</text>
<text x="85.6" y="105">PTA5/~{RESET}</text>
<text x="85.6" y="107.5">PTA4/BKGD/MS</text>
<text x="115.2" y="102.5">PTB3</text>
<text x="115.2" y="105">PTB4</text>
<text x="115.2" y="107.5">PTB5</text>
<text x="121.9" y="103.9">10</text>
<text x="122.5" y="106.4">8</text>
<text x="128.4" y="102.6">PTB3</text>
<text x="128.4" y="105.1">PTB4</text>
<text x="128.4" y="107.6">PTB5</text>
<text x="204.4" y="106.3">D2</text>
<text x="214.6" y="106.3">R6</text>
<text x="115.2" y="112.6">PTD0</text>
<text x="122.5" y="111.5">2</text>
<text x="128.4" y="112.7">PTD0</text>
<text x="138" y="108.6" transform="rotate(-90 138 108.6)">R20</text>
<text x="143.1" y="108.5" transform="rotate(-90 143.1 108.5)">10k</text>
<text x="187.4" y="108.8">TX2</text>
<text x="194.9" y="110.2">6</text>
<text x="203.3" y="111.4">RS1J</text>
<text x="214" y="111.4">39R</text>
<text x="231.1" y="112.6">R2</text>
<text x="115.2" y="115.2">PTD1</text>
<text x="115.2" y="117.7">PTD2</text>
<text x="121.9" y="116.6">32</text>
<text x="122.5" y="114">3</text>
<text x="122.5" y="119.1">9</text>
<text x="128.4" y="117.8">PTD2</text>
<text x="128.4" y="115.3">PTD1</text>
<text x="171.1" y="116.5">+12V</text>
<text x="182.2" y="115.3">1</text>
<text x="194.9" y="117.9">7</text>
<text x="212.1" y="116.4">C4</text>
<text x="222.3" y="116.4">C3</text>
<text x="231.1" y="115.2">510R</text>
<text x="238.5" y="119">Q3</text>
<text x="244.9" y="118.8" transform="rotate(-90 244.9 118.8)">2</text>
<text x="249.9" y="118.8" transform="rotate(-90 249.9 118.8)">1</text>
<text x="252" y="117.9">3</text>
<text x="265.4" y="119">R4</text>
<text x="271.8" y="115.2">W17</text>
<text x="46.6" y="120.8" transform="rotate(-90 46.6 120.8)">D9</text>
<text x="49.1" y="125.7" transform="rotate(-90 49.1 125.7)">1N5819</text>
<text x="54.2" y="120.8" transform="rotate(-90 54.2 120.8)">D8</text>
<text x="56.7" y="125.7" transform="rotate(-90 56.7 125.7)">1N5819</text>
<text x="69.2" y="125.3">R19</text>
<text x="81.8" y="121.7">7</text>
<text x="81.8" y="124.2">6</text>
<text x="85.6" y="122.8">PTB6/XTAL</text>
<text x="85.6" y="125.3">PTB7/EXTAL</text>
<text x="115.2" y="120.2">PTD3</text>
<text x="115.2" y="122.8">PTD4</text>
<text x="115.2" y="125.3">PTD5</text>
<text x="121.9" y="121.7">16</text>
<text x="121.9" y="124.2">25</text>
<text x="128.4" y="120.3">PTD3</text>
<text x="128.4" y="125.4">PTD5</text>
<text x="128.4" y="122.9">PTD4</text>
<text x="182.2" y="125.5">2</text>
<text x="194.9" y="122.9">9</text>
<text x="204.4" y="121.5">D6</text>
<text x="214" y="121.5">R10</text>
<text x="232.9" y="121.5">TYN8012</text>
<text x="241.9" y="122.9">3</text>
<text x="244.9" y="123.9" transform="rotate(-90 244.9 123.9)">1</text>
<text x="249.9" y="123.9" transform="rotate(-90 249.9 123.9)">2</text>
<text x="252.7" y="124.1">TYN8012</text>
<text x="252.7" y="121.5">Q4</text>
<text x="265.4" y="121.5">300R</text>
<text x="69.7" y="130.4">1M</text>
<text x="103.7" y="131.6" transform="rotate(-90 103.7 131.6)">VSS</text>
<text x="180.3" y="130.4">D1</text>
<text x="194.3" y="130.6">10</text>
<text x="203.3" y="126.6">RS1J</text>
<text x="212.1" y="131.7">C10</text>
<text x="214" y="126.6">39R</text>
<text x="222.3" y="131.7">C9</text>
<text x="231.1" y="130.4">510R</text>
<text x="231.1" y="127.9">R12</text>
<text x="266.7" y="127.9">C6</text>
<text x="266.7" y="130.4">4n7/1kV</text>
<text x="280.3" y="128" transform="rotate(-90 280.3 128)">SCR_OP</text>
<text x="10.3" y="135.9">C</text>
<text x="65.2" y="136.8">19.6608MHz</text>
<text x="69.3" y="134.2">XL1</text>
<text x="91.4" y="134.2">U1</text>
<text x="102.6" y="135.3" transform="rotate(-90 102.6 135.3)">5</text>
<text x="106.7" y="134.2">MC9S08FL8CLC</text>
<text x="152.3" y="135.5">R9</text>
<text x="177.5" y="137.9" transform="rotate(-90 177.5 137.9)">2</text>
<text x="180.3" y="132.9">1N4937</text>
<text x="271.8" y="134.2">W16</text>
<text x="285.3" y="135.9">C</text>
<text x="38.7" y="141.8">R18</text>
<text x="152.4" y="138">2k</text>
<text x="170.7" y="140.7">1</text>
<text x="181.6" y="140.6">Q6</text>
<text x="181.6" y="143.1">B095N</text>
<text x="28.8" y="148.3">+5V</text>
<text x="38.2" y="144.4">4k99</text>
<text x="64.8" y="148.2">C19</text>
<text x="80" y="148.2">C16</text>
<text x="161.3" y="148.2">10k</text>
<text x="161.3" y="145.6">R14</text>
<text x="170.2" y="149.5">C12</text>
<text x="177.5" y="145.5" transform="rotate(-90 177.5 145.5)">3</text>
<text x="38.2" y="155.8">4k99</text>
<text x="38.7" y="153.3">R17</text>
<text x="48.3" y="168.5">C17</text>
<text x="55.9" y="168.5">C18</text>
<text x="29.9" y="178.7">RA1</text>
<text x="57.8" y="178.7">RA2</text>
<text x="93.4" y="178.7">RA3</text>
<text x="125.1" y="178.7">RA4</text>
<text x="156.9" y="178.7">RA5</text>
<text x="10.3" y="185.9">D</text>
<text x="19.1" y="185.1">PTC6</text>
<text x="27.2" y="183.9">1</text>
<text x="29.9" y="181.2">5k1</text>
<text x="34.9" y="183.9">8</text>
<text x="55.2" y="183.9">1</text>
<text x="57.9" y="181.2">5k1</text>
<text x="62.8" y="183.9">8</text>
<text x="67.5" y="185.1">PTA3</text>
<text x="82.6" y="185.1">PTB5</text>
<text x="90.7" y="183.9">1</text>
<text x="93.4" y="181.2">5k1</text>
<text x="98.4" y="183.9">8</text>
<text x="114.3" y="185.1">PTC2</text>
<text x="122.5" y="183.9">1</text>
<text x="125.2" y="181.2">5k1</text>
<text x="130.1" y="183.9">8</text>
<text x="146.1" y="185.1">PTD4</text>
<text x="154.2" y="183.9">1</text>
<text x="156.9" y="181.2">5k1</text>
<text x="161.9" y="183.9">8</text>
<text x="285.3" y="185.9">D</text>
<text x="19.1" y="187.6">PTC7</text>
<text x="27.2" y="186.4">2</text>
<text x="27.2" y="189">3</text>
<text x="27.2" y="191.5">4</text>
<text x="34.9" y="186.4">7</text>
<text x="34.9" y="189">6</text>
<text x="34.9" y="191.5">5</text>
<text x="39.5" y="190.2">PTC5</text>
<text x="55.2" y="186.4">2</text>
<text x="55.2" y="189">3</text>
<text x="55.2" y="191.5">4</text>
<text x="62.8" y="186.4">7</text>
<text x="62.8" y="189">6</text>
<text x="62.8" y="191.5">5</text>
<text x="67.5" y="190.2">PTA1</text>
<text x="67.5" y="187.6">PTA2</text>
<text x="82.6" y="190.2">PTD0</text>
<text x="82.6" y="187.6">PTD1</text>
<text x="90.7" y="186.4">2</text>
<text x="90.7" y="189">3</text>
<text x="90.7" y="191.5">4</text>
<text x="98.4" y="186.4">7</text>
<text x="98.4" y="189">6</text>
<text x="98.4" y="191.5">5</text>
<text x="114.3" y="190.2">PTB4</text>
<text x="114.3" y="187.6">PTC3</text>
<text x="122.5" y="186.4">2</text>
<text x="122.5" y="189">3</text>
<text x="122.5" y="191.5">4</text>
<text x="130.1" y="186.4">7</text>
<text x="130.1" y="189">6</text>
<text x="130.1" y="191.5">5</text>
<text x="146.1" y="190.2">PTC0</text>
<text x="146.1" y="187.6">PTB3</text>
<text x="154.2" y="186.4">2</text>
<text x="154.2" y="189">3</text>
<text x="154.2" y="191.5">4</text>
<text x="161.9" y="186.4">7</text>
<text x="161.9" y="189">6</text>
<text x="161.9" y="191.5">5</text>
<text x="39.5" y="192.7">PTC4</text>
<text x="67.5" y="192.7">PTD5</text>
<text x="82.6" y="192.7">PTD2</text>
<text x="114.3" y="192.7">PTD3</text>
<text x="35" y="199.9">1</text>
<text x="85" y="199.9">2</text>
<text x="135" y="199.9">3</text>
<text x="185" y="199.9">4</text>
<text x="235" y="199.9">5</text>
<text x="285" y="199.9">6</text>
</g>
</svg>
